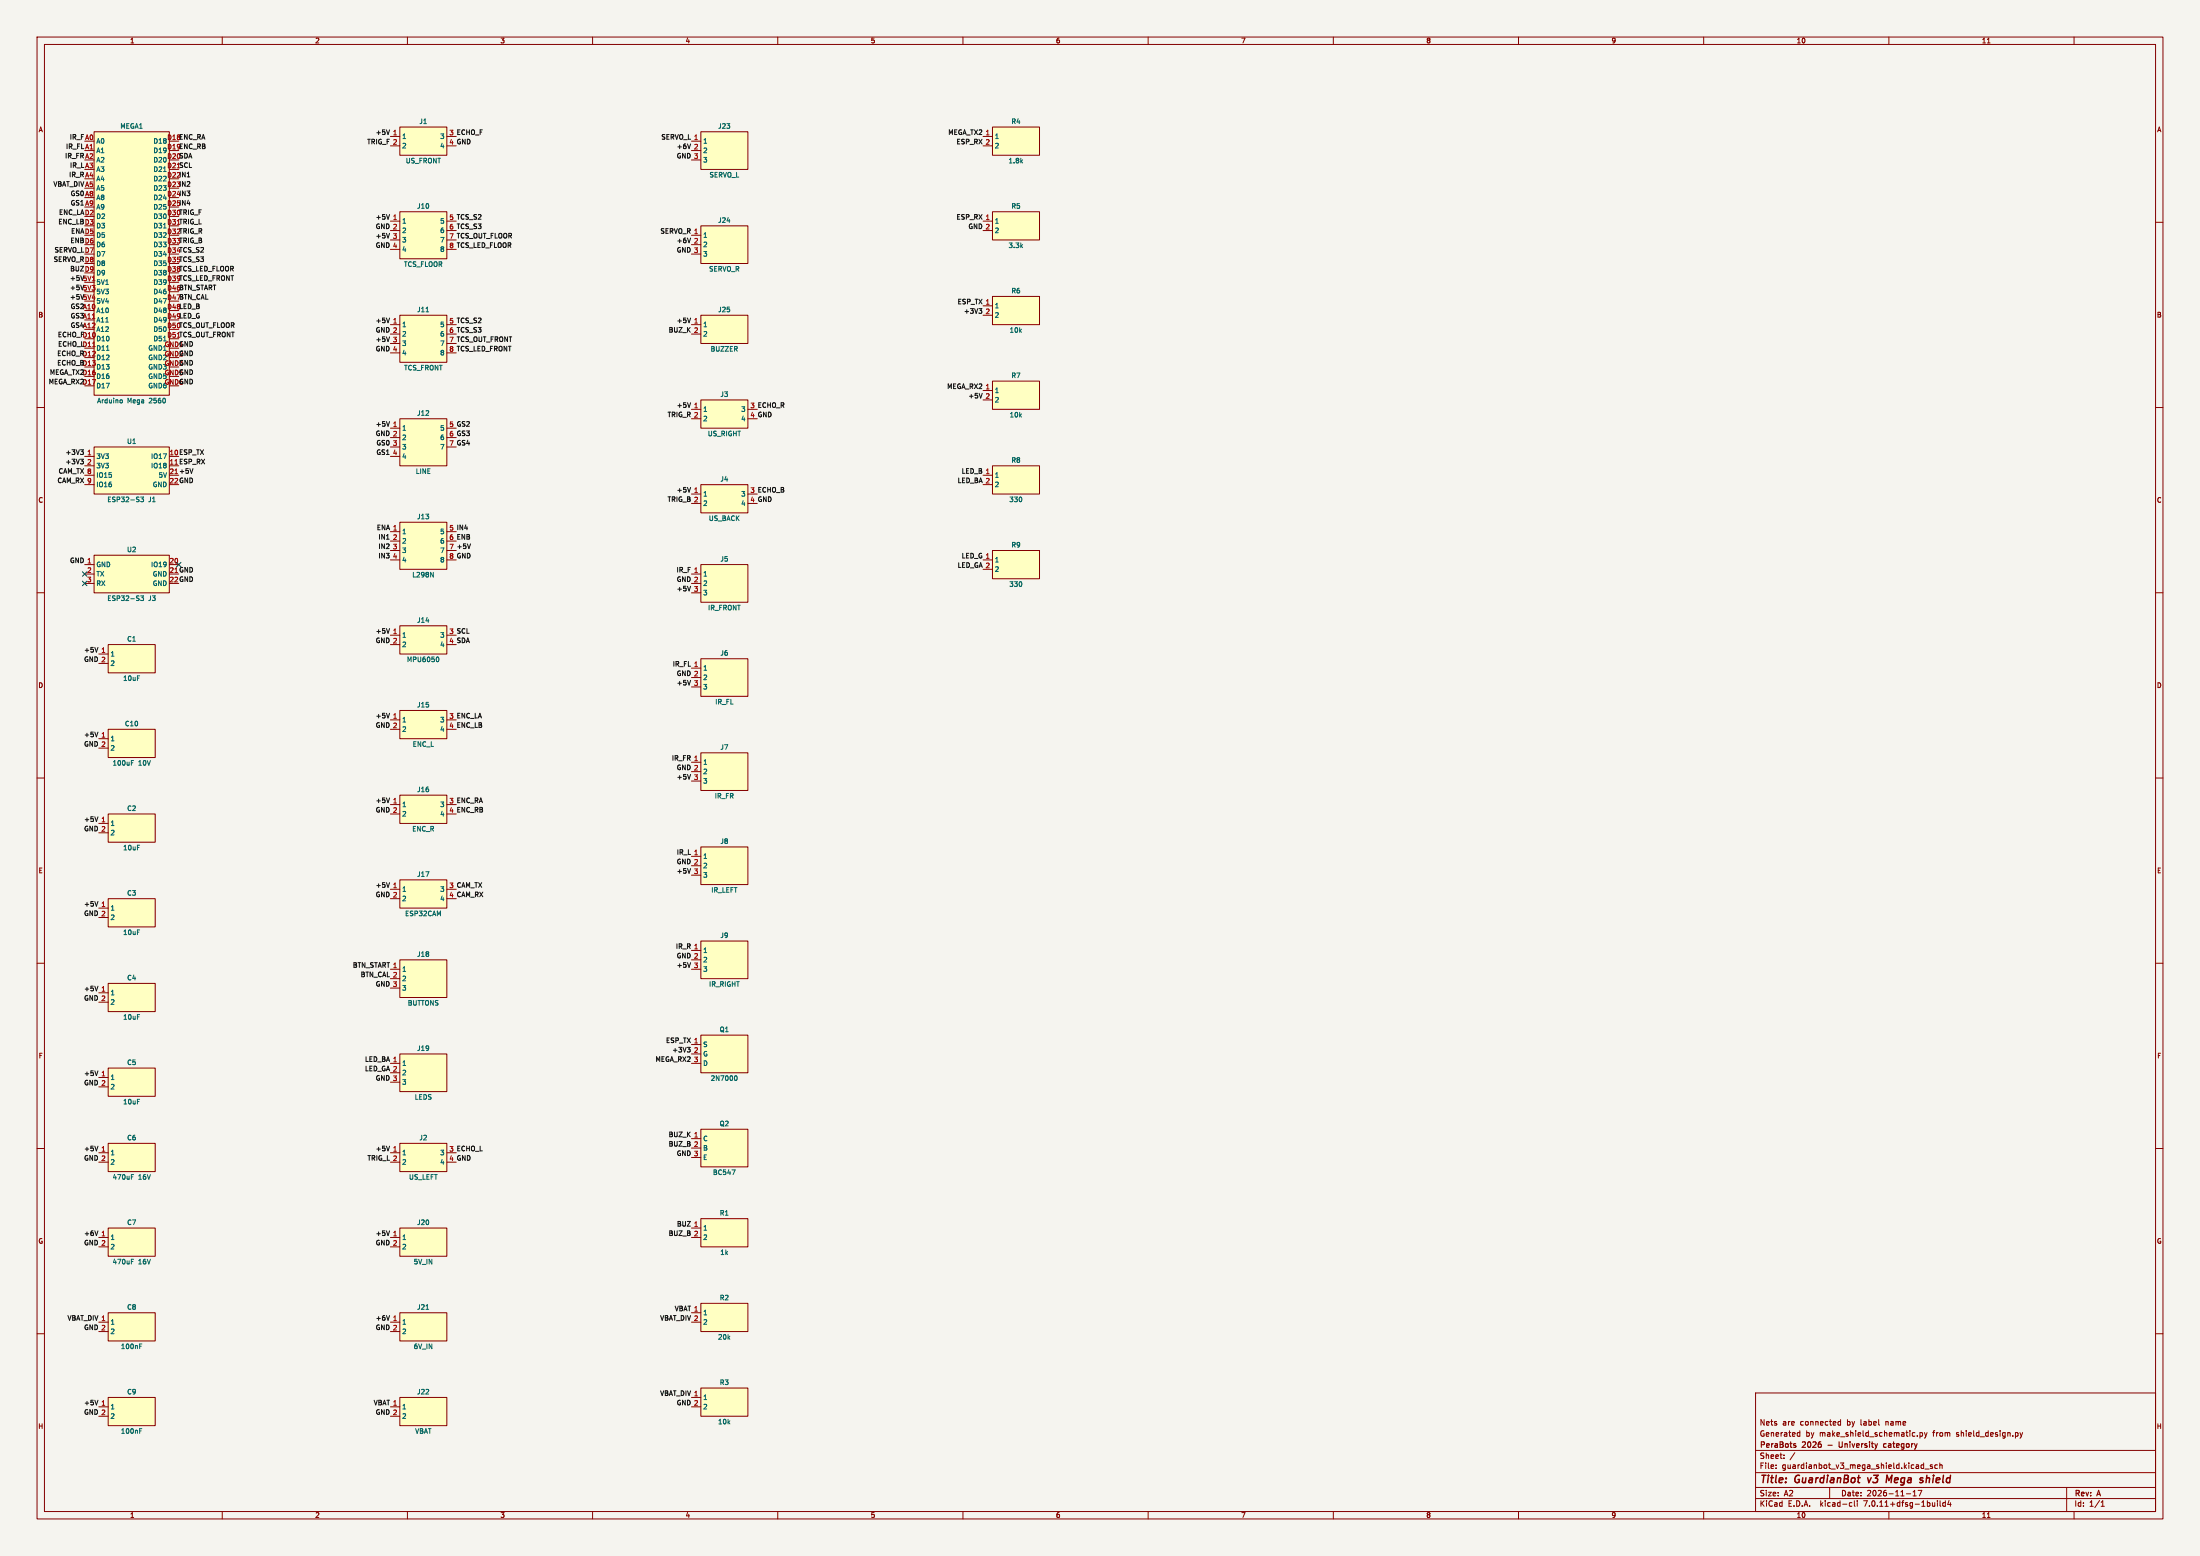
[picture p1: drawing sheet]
<svg xmlns="http://www.w3.org/2000/svg" width="594mm" height="420mm" viewBox="0 0 594 420" stroke-linecap="round" stroke-linejoin="round" font-family="sans-serif">
<path d="M0 0h594v420h-594z" fill="#f5f4ef" stroke="#f5f4ef" stroke-width=".27"/>
<g fill="none" stroke="#840000" stroke-width=".27">
<path d="M10 10h574v400h-574zM12 12h570v396h-570zM60 10v2M110 10v2M160 10v2M210 10v2M260 10v2M310 10v2M360 10v2M410 10v2M460 10v2M510 10v2"/>
<path d="M536.6 11.6h.7M560 10v2M25.4 35.6h20.3v71.1h-20.3zM105.4 36.8h2.5M105.4 39.4h2.5M107.9 34.3h12.7v7.6h-12.7zM120.6 36.8h2.6M186.7 38.1h2.5M189.2 35.6h12.7v10.1h-12.7zM265.4 36.8h2.6M265.4 39.4h2.6M268 34.3h12.7v7.6h-12.7z"/>
<path d="M10 60h2M22.9 40.6h2.5M105.4 59.7h2.5M107.9 57.2h12.7v12.7h-12.7zM120.6 59.7h2.6M186.7 40.6h2.5M186.7 43.2h2.5M265.4 59.7h2.6M268 57.2h12.7v7.6h-12.7zM582 60h2M105.4 62.2h2.5M105.4 64.8h2.5"/>
<path d="M105.4 67.3h2.5M120.6 62.2h2.6M120.6 64.8h2.6M120.6 67.3h2.6M186.7 63.5h2.5M186.7 66h2.5M186.7 68.6h2.5M189.2 61h12.7v10.1h-12.7zM265.4 62.2h2.6M105.4 87.6h2.5M105.4 90.2h2.5M105.4 92.7h2.5"/>
<path d="M105.4 95.3h2.5M107.9 85.1h12.7v12.7h-12.7zM120.6 87.6h2.6M120.6 90.2h2.6M120.6 92.7h2.6M120.6 95.3h2.6M186.7 87.6h2.5M186.7 90.2h2.5M189.2 85.1h12.7v7.6h-12.7zM265.4 82.6h2.6M265.4 85.1h2.6M268 80h12.7v7.6h-12.7z"/>
<path d="M10 110h2M105.4 115.6h2.5M105.4 118.1h2.5M107.9 113h12.7v12.7h-12.7zM120.6 115.6h2.6M120.6 118.1h2.6M186.7 110.5h2.5M186.7 113h2.5M189.2 108h12.7v7.6h-12.7zM201.9 110.5h2.6M265.4 105.4h2.6M265.4 108h2.6"/>
<path d="M268 102.9h12.7v7.6h-12.7zM582 110h2M22.9 123.2h2.5M22.9 125.7h2.5M22.9 128.3h2.5M22.9 130.8h2.5M25.4 120.7h20.3v12.7h-20.3zM105.4 120.7h2.5M105.4 123.2h2.5M120.6 120.7h2.6M186.7 133.4h2.5M186.7 135.9h2.5"/>
<path d="M189.2 130.8h12.7v7.6h-12.7zM201.9 133.4h2.6M265.4 128.3h2.6M265.4 130.8h2.6M268 125.7h12.7v7.7h-12.7zM10 160h2M22.9 154.9h2.5M22.9 157.5h2.5M22.9 152.4h2.5M25.4 149.9h20.3v10.1h-20.3zM45.7 152.4h2.6M105.4 143.5h2.5"/>
<path d="M105.4 146.1h2.5M105.4 148.6h2.5M105.4 151.1h2.5M107.9 141h12.7v12.7h-12.7zM120.6 143.5h2.6M120.6 146.1h2.6M120.6 148.6h2.6M120.6 151.1h2.6M186.7 154.9h2.5M186.7 157.5h2.5M189.2 152.4h12.7v10.2h-12.7zM265.4 151.1h2.6"/>
<path d="M265.4 153.7h2.6M268 148.6h12.7v7.6h-12.7zM582 160h2M26.7 176.5h2.5M26.7 179.1h2.5M29.2 174h12.7v7.6h-12.7zM105.4 171.5h2.5M105.4 174h2.5M107.9 168.9h12.7v7.6h-12.7zM120.6 171.5h2.6M186.7 160h2.5M189.2 177.8h12.7v10.2h-12.7z"/>
<path d="M26.7 199.4h2.5M29.2 196.9h12.7v7.6h-12.7zM105.4 194.3h2.5M105.4 196.9h2.5M107.9 191.8h12.7v7.6h-12.7zM120.6 194.3h2.6M186.7 180.3h2.5M186.7 182.9h2.5M186.7 185.4h2.5M10 210h2M26.7 201.9h2.5M29.2 219.7h12.7v7.6h-12.7z"/>
<path d="M105.4 217.2h2.5M105.4 219.7h2.5M107.9 214.6h12.7v7.7h-12.7zM120.6 217.2h2.6M186.7 205.7h2.5M186.7 208.3h2.5M186.7 210.8h2.5M189.2 203.2h12.7v10.2h-12.7zM582 210h2M26.7 222.3h2.5M26.7 224.8h2.5M107.9 237.5h12.7v7.6h-12.7z"/>
<path d="M186.7 231.1h2.5M186.7 233.7h2.5M186.7 236.2h2.5M189.2 228.6h12.7v10.2h-12.7zM10 260h2M26.7 245.1h2.5M26.7 247.7h2.5M29.2 242.6h12.7v7.6h-12.7zM105.4 240h2.5M105.4 242.6h2.5M107.9 259.1h12.7v10.1h-12.7zM120.6 240h2.6"/>
<path d="M186.7 256.5h2.5M186.7 259.1h2.5M189.2 254h12.7v10.2h-12.7zM582 260h2M26.7 268h2.5M26.7 270.5h2.5M29.2 265.4h12.7v7.7h-12.7zM105.4 261.6h2.5M105.4 264.2h2.5M105.4 266.7h2.5M186.7 261.6h2.5M189.2 279.4h12.7v10.2h-12.7z"/>
<path d="M26.7 290.8h2.5M26.7 293.4h2.5M29.2 288.3h12.7v7.6h-12.7zM105.4 287h2.5M105.4 289.6h2.5M105.4 292.1h2.5M107.9 284.5h12.7v10.1h-12.7zM186.7 287h2.5M186.7 281.9h2.5M186.7 284.5h2.5M10 310h2M26.7 311.2h2.5"/>
<path d="M26.7 313.7h2.5M29.2 308.6h12.7v7.6h-12.7zM105.4 311.2h2.5M105.4 313.7h2.5M107.9 308.6h12.7v7.6h-12.7zM120.6 311.2h2.6M186.7 307.3h2.5M186.7 309.9h2.5M186.7 312.4h2.5M189.2 304.8h12.7v10.2h-12.7zM582 310h2M26.7 334h2.5"/>
<path d="M26.7 336.6h2.5M29.2 331.5h12.7v7.6h-12.7zM105.4 334h2.5M105.4 336.6h2.5M107.9 331.5h12.7v7.6h-12.7zM186.7 334h2.5M186.7 331.5h2.5M189.2 328.9h12.7v7.7h-12.7zM26.7 356.9h2.5M26.7 359.4h2.5M29.2 354.3h12.7v7.7h-12.7zM105.4 356.9h2.5"/>
<path d="M105.4 359.4h2.5M107.9 354.3h12.7v7.7h-12.7zM186.7 356.9h2.5M186.7 354.3h2.5M189.2 351.8h12.7v7.6h-12.7zM10 360h2M26.7 379.7h2.5M29.2 377.2h12.7v7.6h-12.7zM105.4 379.7h2.5M107.9 377.2h12.7v7.6h-12.7zM186.7 379.7h2.5M186.7 377.2h2.5"/>
<path d="M189.2 374.7h12.7v7.6h-12.7zM474 376h108v32h-108zM582 360h2M26.7 382.3h2.5M105.4 382.3h2.5M474 397.5h108M474 391.5h108M479.5 396.2v.2M479.5 395.4v.2M481.7 393.5v.2M481.7 392.7v.2M484.6 392.1l-1.3 1.9"/>
<path d="M485.4 387.6h.6M485.4 386.7h.6M486 386.2v1.5M496.3 384.5l.7 .1M497 383.2v1.5M497 383.7l-.7 .1M517.7 387.5v.2M518.4 386.7h.4l.3 .3-.1 .6h-.6M518.4 386.7v1.5M518.8 396.3h.6M518.8 395.4h.6M519.4 394.9v1.5"/>
<path d="M519.6 386.7l.4 1M519.7 396.5h1.2M520 387.7l-.4 .5M520.3 386.7l-.3 1M521.7 395.4h-.3l-.2 .2v.2l.5 .1v.4h-.5M523.1 395.4h-.4l-.3 .3 .1 .6h.6M523.7 395.5l.6-.1 .1 1M523.7 394.9v1.5M544.7 386.7l.2 .3-.2 .6M545.4 386.7l.3 1M545.7 387.7l-.3 .5M546.1 386.7l-.4 1"/>
<path d="M60 408v2M110 408v2M160 408v2M210 408v2M260 408v2M310 408v2M360 408v2M410 408v2M460 408v2M474 404.5h108M474 401.5h108M494 401.5v3"/>
<path d="M499.6 405.6h.4M500 406.5l-.4 .1M500.7 405.1v1.3l.2 .2M501.5 405.1v.1M501.5 405.6v1M510 408v2M514.7 403.2h1.2M516.5 403.8h.9M516.5 402.7l.5-.4v1.5M518.9 402.3l-.7 1.5M523.1 405.1v.1M523.1 405.6v1"/>
<path d="M523.8 405.1v1.3l.2 .2M525.2 405.6h-.4l-.3 .3 .2 .6h.5M525.2 405.1v1.5M526.2 405l-.3 1.1h.9M526.6 405.6v1M536.6 409.6h.7M558 401.5v6.5M560 408v2M567.3 406.6h.9M567.3 405.5l.4-.4v1.5"/>
</g>
<path d="M504.3 398.9l.3 1.3M510.8 398.2l-.8 1.4-.5-1.4-.2 2M519 399.5l.2 .3-.1 .3M519 398.9l.2 .1M520.3 398.2l-.3 2" fill="none" stroke="#840000" stroke-width=".4"/>
<path d="M484.7 390.2l.2 .2-.2 .3M484.7 389.7h.1M496.6 389.2v1.3l.7 .1M508.6 390.4l.2 .3 .5-.1M509.3 389.7h-.5l-.2 .3" fill="none" stroke="#840000" stroke-width=".3"/>
<g fill="#ffffc2" stroke="#ffffc2" stroke-width=".27">
<path d="M107.9 308.6h12.7v7.6h-12.7z"/>
<path d="M107.9 113h12.7v12.7h-12.7z"/>
<path d="M107.9 85.1h12.7v12.7h-12.7z"/>
<path d="M107.9 141h12.7v12.7h-12.7z"/>
<path d="M107.9 168.9h12.7v7.6h-12.7z"/>
<path d="M107.9 191.8h12.7v7.6h-12.7z"/>
<path d="M107.9 331.5h12.7v7.6h-12.7z"/>
<path d="M189.2 152.4h12.7v10.2h-12.7z"/>
<path d="M189.2 177.8h12.7v10.2h-12.7z"/>
<path d="M107.9 57.2h12.7v12.7h-12.7z"/>
<path d="M29.2 331.5h12.7v7.6h-12.7z"/>
<path d="M29.2 308.6h12.7v7.6h-12.7z"/>
<path d="M29.2 377.2h12.7v7.6h-12.7z"/>
<path d="M29.2 354.3h12.7v7.7h-12.7z"/>
<path d="M189.2 130.8h12.7v7.6h-12.7z"/>
<path d="M107.9 284.5h12.7v10.1h-12.7z"/>
<path d="M189.2 61h12.7v10.1h-12.7z"/>
<path d="M189.2 108h12.7v7.6h-12.7z"/>
<path d="M189.2 254h12.7v10.2h-12.7z"/>
<path d="M25.4 120.7h20.3v12.7h-20.3z"/>
<path d="M29.2 174h12.7v7.6h-12.7z"/>
<path d="M25.4 149.9h20.3v10.1h-20.3z"/>
<path d="M189.2 203.2h12.7v10.2h-12.7z"/>
<path d="M189.2 328.9h12.7v7.7h-12.7z"/>
<path d="M189.2 304.8h12.7v10.2h-12.7z"/>
<path d="M25.4 35.6h20.3v71.1h-20.3z"/>
<path d="M189.2 279.4h12.7v10.2h-12.7z"/>
<path d="M189.2 35.6h12.7v10.1h-12.7z"/>
<path d="M189.2 228.6h12.7v10.2h-12.7z"/>
<path d="M189.2 374.7h12.7v7.6h-12.7z"/>
<path d="M189.2 351.8h12.7v7.6h-12.7z"/>
<path d="M107.9 259.1h12.7v10.1h-12.7z"/>
<path d="M107.9 237.5h12.7v7.6h-12.7z"/>
<path d="M107.9 214.6h12.7v7.7h-12.7z"/>
<path d="M107.9 34.3h12.7v7.6h-12.7z"/>
<path d="M268 148.6h12.7v7.6h-12.7z"/>
<path d="M107.9 377.2h12.7v7.6h-12.7z"/>
<path d="M107.9 354.3h12.7v7.7h-12.7z"/>
<path d="M268 57.2h12.7v7.6h-12.7z"/>
<path d="M268 125.7h12.7v7.7h-12.7z"/>
<path d="M29.2 242.6h12.7v7.6h-12.7z"/>
<path d="M29.2 288.3h12.7v7.6h-12.7z"/>
<path d="M268 102.9h12.7v7.6h-12.7z"/>
<path d="M189.2 85.1h12.7v7.6h-12.7z"/>
<path d="M29.2 265.4h12.7v7.7h-12.7z"/>
<path d="M268 80h12.7v7.6h-12.7z"/>
<path d="M29.2 219.7h12.7v7.6h-12.7z"/>
<path d="M29.2 196.9h12.7v7.6h-12.7z"/>
<path d="M268 34.3h12.7v7.6h-12.7z"/>
</g>
<g fill="none" stroke="#006464" stroke-width=".27">
<path d="M44.1 46.3h.8M44.1 61.5h.8M28.7 94.6h.8M115 84.2h.8M32.6 107.9l.5 .3-.1 .4-.4 .2M38 134.2h.8l-.5 .4 .4 .2v.5M38 135.3l.6 .1M38.7 135.3l-.1 .1M116.3 154.5l.7 1.3v-1.3M38 160.8h.8l-.5 .5 .4 .1v.6h-.7M118.1 177.3a.68 .68 0 0 1 .4 .7 .68 .68 0 0 1-.4 .6M35.5 205.9h.4"/>
<path d="M35.5 205.3h.6M198.5 290.4h.1a.62 .62 0 0 1 .5 .6 .62 .62 0 0 1-.6 .6M35.5 317.6h.4M35.5 317h.6M197.6 315.8h.9l-.6 1.2M35.5 339.9h.6M35.5 340.5h.4M115 353.4h.8M37.7 363.4h.4M37.7 362.8h.6M37.7 386.2h.4M37.7 385.6h.6"/>
</g>
<path d="M25 93.6h.7" fill="none" stroke="#a90000" stroke-width=".27"/>
<g fill="none" stroke="#0f0f0f" stroke-width=".27">
<path d="M105.2 35l-.4 1.3M186.5 38.9l-.5 1.2M105.2 57.9l-.4 1.3M105.2 63l-.4 1.3M186.5 64.3l-.5 1.2M105.2 85.8l-.4 1.3M105.2 90.9l-.4 1.3M186.5 85.8l-.5 1.3M264.3 83.3h.8l-.4 .5M264.8 83.8l.3 .2-.3 .6M105.2 113.8l-.4 1.3M186.5 108.7l-.5 1.3"/>
<path d="M265.2 106.2l-.4 1.2M21.7 121.4h.8l-.4 .5M21.7 123.9h.8l-.4 .5M22.3 121.9l.2 .2-.2 .6M22.3 124.4l.2 .3-.2 .5M52.1 126.5l-.4 1.3M186.5 131.6l-.5 1.2M127 146.8l-.4 1.3M186.5 158.2l-.5 1.3M26.4 174.7l-.4 1.3M105.2 169.7l-.4 1.2M26.4 197.6l-.4 1.3"/>
<path d="M105.2 192.5l-.4 1.3M186.5 183.6l-.5 1.3M105.2 215.4l-.4 1.3M186.5 209l-.5 1.3M26.4 220.5l-.4 1.2M105.2 238.2l-.4 1.3M186.5 234.4l-.5 1.3M26.4 243.3l-.4 1.3M186.5 259.8l-.5 1.3M26.4 266.2l-.4 1.3M26.4 289l-.4 1.3M185.6 282.7h.7l-.4 .5"/>
<path d="M186.1 283.2l.2 .2-.2 .6M26.4 309.4l-.4 1.2M105.2 309.4l-.4 1.2M26.4 332.2l-.4 1.3M105.2 332.2l-.4 1.3M105.2 355.1l-.4 1.3M26.4 377.9l-.4 1.3"/>
</g>
<path d="M22.3 156.9l1.2 1.2M22.3 154.3l1.2 1.2M23.5 156.9l-1.2 1.2M23.5 154.3l-1.2 1.2M47.7 151.8l1.2 1.2M48.9 151.8l-1.2 1.2" fill="none" stroke="#000084" stroke-width=".27"/>
<g font-size="2.8" fill="#840000">
<text x="475" y="400.9">Title:</text>
<text x="484.7" y="400.9">GuardianBot</text>
<text x="505.2" y="400.9">v3</text>
<text x="510.9" y="400.9">Mega</text>
<text x="520.9" y="400.9">shield</text>
</g>
<g font-size="2.1" fill="#840000">
<text x="475" y="388">Generated</text>
<text x="475" y="385">Nets</text>
<text x="481.2" y="385">are</text>
<text x="486.1" y="385">connected</text>
<text x="487.5" y="388">by</text>
<text x="491.3" y="388">make_shield_schematic.py</text>
<text x="498.8" y="385">by</text>
<text x="502.6" y="385">label</text>
<text x="509.5" y="385">name</text>
<text x="522" y="388">from</text>
<text x="528.5" y="388">shield_design.py</text>
<text x="475" y="394">Sheet:</text>
<text x="475" y="391.2">PeraBots</text>
<text x="486.7" y="391.2">2026</text>
<text x="494.2" y="391.2">-</text>
<text x="497.8" y="391.2">University</text>
<text x="510.5" y="391.2">category</text>
<text x="475" y="396.7">File:</text>
<text x="481.1" y="396.7">guardianbot_v3_mega_shield.kicad_sch</text>
<text x="475" y="406.9">KiCad</text>
<text x="475" y="404.1">Size:</text>
<text x="481.7" y="404.1">A2</text>
<text x="482.7" y="406.9">E.D.A.</text>
<text x="491.6" y="406.9">kicad-cli</text>
<text x="497" y="404.1">Date:</text>
<text x="503.5" y="406.9">7.0.11+dfsg-1build4</text>
<text x="504" y="404.1">2026-11-17</text>
<text x="560" y="404.3">Rev:</text>
<text x="560" y="406.9">Id:</text>
<text x="564.1" y="406.9">1/1</text>
<text x="566.4" y="404.3">A</text>
</g>
<g font-size="1.8" fill="#840000">
<text x="35" y="11.9">1</text>
<text x="85" y="11.9">2</text>
<text x="135" y="11.9">3</text>
<text x="185" y="11.9">4</text>
<text x="235" y="11.9">5</text>
<text x="285" y="11.9">6</text>
<text x="335" y="11.9">7</text>
<text x="385" y="11.9">8</text>
<text x="435" y="11.9">9</text>
<text x="485" y="11.9">10</text>
<text x="535" y="11.9">11</text>
<text x="10.3" y="35.9">A</text>
<text x="582.3" y="35.9">A</text>
<text x="10.3" y="85.9">B</text>
<text x="582.3" y="85.9">B</text>
<text x="10.3" y="135.9">C</text>
<text x="582.3" y="135.9">C</text>
<text x="10.3" y="185.9">D</text>
<text x="582.3" y="185.9">D</text>
<text x="10.3" y="235.9">E</text>
<text x="582.3" y="235.9">E</text>
<text x="10.3" y="285.9">F</text>
<text x="582.3" y="285.9">F</text>
<text x="10.3" y="335.9">G</text>
<text x="582.3" y="335.9">G</text>
<text x="10.2" y="385.9">H</text>
<text x="582.2" y="385.9">H</text>
<text x="35" y="409.9">1</text>
<text x="85" y="409.9">2</text>
<text x="135" y="409.9">3</text>
<text x="185" y="409.9">4</text>
<text x="235" y="409.9">5</text>
<text x="285" y="409.9">6</text>
<text x="335" y="409.9">7</text>
<text x="385" y="409.9">8</text>
<text x="435" y="409.9">9</text>
<text x="485" y="409.9">10</text>
<text x="535" y="409.9">11</text>
</g>
<g font-size="1.8" fill="#006464">
<text x="32.4" y="34.9">MEGA1</text>
<text x="113.1" y="33.7">J1</text>
<text x="193.8" y="34.9">J23</text>
<text x="273" y="33.7">R4</text>
<text x="25.9" y="39">A0</text>
<text x="25.9" y="41.5">A1</text>
<text x="41.3" y="39">D18</text>
<text x="41.3" y="41.5">D19</text>
<text x="108.5" y="37.7">1</text>
<text x="108.5" y="40.2">2</text>
<text x="118.7" y="37.7">3</text>
<text x="118.7" y="40.2">4</text>
<text x="189.7" y="39">1</text>
<text x="189.7" y="41.5">2</text>
<text x="268.5" y="37.7">1</text>
<text x="268.5" y="40.2">2</text>
<text x="25.9" y="44">A2</text>
<text x="25.9" y="46.6">A3</text>
<text x="41.3" y="44">D20</text>
<text x="41.3" y="46.6">D21</text>
<text x="109.5" y="44.3">US_FRONT</text>
<text x="189.7" y="44">3</text>
<text x="272.2" y="44.3">1.8k</text>
<text x="25.9" y="49.1">A4</text>
<text x="25.9" y="51.7">A5</text>
<text x="41.3" y="49.1">D22</text>
<text x="41.3" y="51.7">D23</text>
<text x="191.5" y="48.1">SERVO_L</text>
<text x="25.9" y="54.2">A8</text>
<text x="25.9" y="56.7">A9</text>
<text x="25.9" y="59.3">D2</text>
<text x="41.3" y="54.2">D24</text>
<text x="41.3" y="56.7">D25</text>
<text x="41.3" y="59.3">D30</text>
<text x="112.5" y="56.5">J10</text>
<text x="273" y="56.5">R5</text>
<text x="25.9" y="61.8">D3</text>
<text x="25.9" y="64.4">D5</text>
<text x="41.3" y="61.8">D31</text>
<text x="41.3" y="64.4">D32</text>
<text x="108.5" y="60.6">1</text>
<text x="108.5" y="63.1">2</text>
<text x="108.5" y="65.6">3</text>
<text x="118.7" y="60.6">5</text>
<text x="118.7" y="63.1">6</text>
<text x="118.7" y="65.6">7</text>
<text x="189.7" y="64.4">1</text>
<text x="193.8" y="60.3">J24</text>
<text x="268.5" y="60.6">1</text>
<text x="268.5" y="63.1">2</text>
<text x="25.9" y="66.9">D6</text>
<text x="25.9" y="69.4">D7</text>
<text x="25.9" y="72">D8</text>
<text x="41.3" y="66.9">D33</text>
<text x="41.3" y="69.4">D34</text>
<text x="41.3" y="72">D35</text>
<text x="108.5" y="68.2">4</text>
<text x="118.7" y="68.2">8</text>
<text x="189.7" y="66.9">2</text>
<text x="189.7" y="69.4">3</text>
<text x="272.2" y="67.1">3.3k</text>
<text x="25.9" y="74.5">D9</text>
<text x="41.3" y="74.5">D38</text>
<text x="41.3" y="77.1">D39</text>
<text x="109" y="72.2">TCS_FLOOR</text>
<text x="191.3" y="73.5">SERVO_R</text>
<text x="41.3" y="79.6">D46</text>
<text x="41.3" y="82.1">D47</text>
<text x="268.5" y="83.4">1</text>
<text x="273" y="79.4">R6</text>
<text x="41.3" y="84.7">D48</text>
<text x="41.3" y="87.2">D49</text>
<text x="41.3" y="89.8">D50</text>
<text x="108.5" y="88.5">1</text>
<text x="112.5" y="84.5">J11</text>
<text x="118.7" y="88.5">5</text>
<text x="189.7" y="88.5">1</text>
<text x="193.8" y="84.5">J25</text>
<text x="268.5" y="86">2</text>
<text x="272.5" y="90">10k</text>
<text x="108.5" y="91">2</text>
<text x="108.5" y="93.6">3</text>
<text x="118.7" y="91">6</text>
<text x="118.7" y="93.6">7</text>
<text x="189.7" y="91">2</text>
<text x="191.8" y="95.1">BUZZER</text>
<text x="108.5" y="96.1">4</text>
<text x="109" y="100.2">TCS_FRONT</text>
<text x="118.7" y="96.1">8</text>
<text x="25.9" y="105">D17</text>
<text x="194.4" y="107.3">J3</text>
<text x="268.5" y="106.3">1</text>
<text x="273" y="102.2">R7</text>
<text x="26.1" y="109">Arduino</text>
<text x="34.4" y="109">Mega</text>
<text x="40.4" y="109">2560</text>
<text x="112.5" y="112.4">J12</text>
<text x="189.7" y="111.4">1</text>
<text x="189.7" y="113.9">2</text>
<text x="200" y="111.4">3</text>
<text x="200" y="113.9">4</text>
<text x="268.5" y="108.8">2</text>
<text x="272.5" y="112.9">10k</text>
<text x="108.5" y="116.4">1</text>
<text x="108.5" y="119">2</text>
<text x="118.7" y="116.4">5</text>
<text x="118.7" y="119">6</text>
<text x="191" y="117.9">US_RIGHT</text>
<text x="25.9" y="124.1">3V3</text>
<text x="34.2" y="120">U1</text>
<text x="40.7" y="124.1">IO17</text>
<text x="108.5" y="121.5">3</text>
<text x="108.5" y="124.1">4</text>
<text x="118.7" y="121.5">7</text>
<text x="273" y="125.1">R8</text>
<text x="25.9" y="126.6">3V3</text>
<text x="25.9" y="129.1">IO15</text>
<text x="25.9" y="131.7">IO16</text>
<text x="40.7" y="126.6">IO18</text>
<text x="41.1" y="131.7">GND</text>
<text x="42.7" y="129.1">5V</text>
<text x="112.1" y="128.1">LINE</text>
<text x="194.4" y="130.2">J4</text>
<text x="268.5" y="129.1">1</text>
<text x="268.5" y="131.7">2</text>
<text x="28.9" y="135.7">ESP32-S3</text>
<text x="40.1" y="135.7">J1</text>
<text x="189.7" y="134.2">1</text>
<text x="189.7" y="136.8">2</text>
<text x="200" y="134.2">3</text>
<text x="200" y="136.8">4</text>
<text x="272.4" y="135.7">330</text>
<text x="112.5" y="140.3">J13</text>
<text x="191.3" y="140.8">US_BACK</text>
<text x="34.2" y="149.2">U2</text>
<text x="108.5" y="144.4">1</text>
<text x="108.5" y="146.9">2</text>
<text x="108.5" y="149.5">3</text>
<text x="118.7" y="144.4">5</text>
<text x="118.7" y="146.9">6</text>
<text x="118.7" y="149.5">7</text>
<text x="273" y="148">R9</text>
<text x="25.9" y="153.3">GND</text>
<text x="25.9" y="155.8">TX</text>
<text x="40.7" y="153.3">IO19</text>
<text x="41.1" y="155.8">GND</text>
<text x="108.5" y="152">4</text>
<text x="118.7" y="152">8</text>
<text x="189.7" y="155.8">1</text>
<text x="194.4" y="151.8">J5</text>
<text x="268.5" y="152">1</text>
<text x="268.5" y="154.5">2</text>
<text x="25.9" y="158.3">RX</text>
<text x="41.1" y="158.3">GND</text>
<text x="111.2" y="156">L298N</text>
<text x="189.7" y="158.3">2</text>
<text x="189.7" y="160.9">3</text>
<text x="272.4" y="158.6">330</text>
<text x="28.9" y="162.4">ESP32-S3</text>
<text x="40.1" y="162.4">J3</text>
<text x="191.1" y="164.9">IR_FRONT</text>
<text x="34.2" y="173.4">C1</text>
<text x="108.5" y="172.3">1</text>
<text x="112.5" y="168.3">J14</text>
<text x="118.7" y="172.3">3</text>
<text x="29.7" y="177.4">1</text>
<text x="29.7" y="179.9">2</text>
<text x="108.5" y="174.9">2</text>
<text x="109.8" y="178.9">MPU6050</text>
<text x="118.7" y="174.9">4</text>
<text x="194.4" y="177.2">J6</text>
<text x="33.1" y="184">10uF</text>
<text x="189.7" y="181.2">1</text>
<text x="189.7" y="183.7">2</text>
<text x="112.5" y="191.1">J15</text>
<text x="189.7" y="186.3">3</text>
<text x="193" y="190.3">IR_FL</text>
<text x="33.6" y="196.2">C10</text>
<text x="108.5" y="195.2">1</text>
<text x="108.5" y="197.7">2</text>
<text x="118.7" y="195.2">3</text>
<text x="118.7" y="197.7">4</text>
<text x="29.7" y="200.3">1</text>
<text x="29.7" y="202.8">2</text>
<text x="111.3" y="201.8">ENC_L</text>
<text x="194.4" y="202.6">J7</text>
<text x="30.3" y="206.8">100uF</text>
<text x="37.3" y="206.8">10V</text>
<text x="189.7" y="206.6">1</text>
<text x="189.7" y="209.1">2</text>
<text x="112.5" y="214">J16</text>
<text x="189.7" y="211.7">3</text>
<text x="192.9" y="215.7">IR_FR</text>
<text x="34.2" y="219.1">C2</text>
<text x="108.5" y="218">1</text>
<text x="108.5" y="220.6">2</text>
<text x="118.7" y="218">3</text>
<text x="118.7" y="220.6">4</text>
<text x="29.7" y="223.1">1</text>
<text x="29.7" y="225.7">2</text>
<text x="111.2" y="224.6">ENC_R</text>
<text x="194.4" y="228">J8</text>
<text x="33.1" y="229.7">10uF</text>
<text x="189.7" y="232">1</text>
<text x="112.5" y="236.9">J17</text>
<text x="189.7" y="234.5">2</text>
<text x="189.7" y="237.1">3</text>
<text x="29.7" y="246">1</text>
<text x="34.2" y="241.9">C3</text>
<text x="108.5" y="240.9">1</text>
<text x="108.5" y="243.4">2</text>
<text x="118.7" y="240.9">3</text>
<text x="118.7" y="243.4">4</text>
<text x="191.9" y="241.1">IR_LEFT</text>
<text x="29.7" y="248.5">2</text>
<text x="109.3" y="247.5">ESP32CAM</text>
<text x="33.1" y="252.6">10uF</text>
<text x="189.7" y="257.4">1</text>
<text x="194.4" y="253.4">J9</text>
<text x="108.5" y="262.5">1</text>
<text x="112.5" y="258.4">J18</text>
<text x="189.7" y="259.9">2</text>
<text x="189.7" y="262.5">3</text>
<text x="29.7" y="268.8">1</text>
<text x="34.2" y="264.8">C4</text>
<text x="108.5" y="265">2</text>
<text x="108.5" y="267.6">3</text>
<text x="191.3" y="266.5">IR_RIGHT</text>
<text x="29.7" y="271.4">2</text>
<text x="33.1" y="275.4">10uF</text>
<text x="110" y="271.6">BUTTONS</text>
<text x="194.2" y="278.8">Q1</text>
<text x="34.2" y="287.7">C5</text>
<text x="108.5" y="287.9">1</text>
<text x="112.5" y="283.8">J19</text>
<text x="189.7" y="282.8">S</text>
<text x="189.7" y="285.3">G</text>
<text x="189.7" y="287.9">D</text>
<text x="29.7" y="291.7">1</text>
<text x="108.5" y="290.4">2</text>
<text x="108.5" y="293">3</text>
<text x="191.8" y="291.9">2N7000</text>
<text x="29.7" y="294.2">2</text>
<text x="33.1" y="298.3">10uF</text>
<text x="111.9" y="297">LEDS</text>
<text x="194.2" y="304.2">Q2</text>
<text x="34.2" y="308">C6</text>
<text x="113.1" y="308">J2</text>
<text x="189.7" y="308.2">C</text>
<text x="189.7" y="310.7">B</text>
<text x="29.7" y="312">1</text>
<text x="29.7" y="314.6">2</text>
<text x="108.5" y="312">1</text>
<text x="108.5" y="314.6">2</text>
<text x="118.7" y="312">3</text>
<text x="118.7" y="314.6">4</text>
<text x="189.7" y="313.3">E</text>
<text x="192.4" y="317.3">BC547</text>
<text x="30.3" y="318.6">470uF</text>
<text x="37.3" y="318.6">16V</text>
<text x="110.3" y="318.6">US_LEFT</text>
<text x="194.2" y="328.3">R1</text>
<text x="29.7" y="334.9">1</text>
<text x="34.2" y="330.8">C7</text>
<text x="108.5" y="334.9">1</text>
<text x="112.5" y="330.8">J20</text>
<text x="189.7" y="332.3">1</text>
<text x="189.7" y="334.9">2</text>
<text x="29.7" y="337.4">2</text>
<text x="30.3" y="341.5">470uF</text>
<text x="37.3" y="341.5">16V</text>
<text x="108.5" y="337.4">2</text>
<text x="111.6" y="341.5">5V_IN</text>
<text x="194.4" y="338.9">1k</text>
<text x="34.2" y="353.7">C8</text>
<text x="112.5" y="353.7">J21</text>
<text x="194.2" y="351.2">R2</text>
<text x="29.7" y="357.7">1</text>
<text x="108.5" y="357.7">1</text>
<text x="189.7" y="355.2">1</text>
<text x="189.7" y="357.7">2</text>
<text x="29.7" y="360.3">2</text>
<text x="32.5" y="364.3">100nF</text>
<text x="108.5" y="360.3">2</text>
<text x="111.6" y="364.3">6V_IN</text>
<text x="193.8" y="361.8">20k</text>
<text x="34.2" y="376.6">C9</text>
<text x="112.5" y="376.6">J22</text>
<text x="194.2" y="374">R3</text>
<text x="29.7" y="380.6">1</text>
<text x="29.7" y="383.1">2</text>
<text x="108.5" y="380.6">1</text>
<text x="108.5" y="383.1">2</text>
<text x="189.7" y="378.1">1</text>
<text x="189.7" y="380.6">2</text>
<text x="32.5" y="387.2">100nF</text>
<text x="112" y="387.2">VBAT</text>
<text x="193.8" y="384.6">10k</text>
</g>
<g font-size="1.8" fill="#0f0f0f">
<text x="17.7" y="40.3">IR_FL A1</text>
<text x="18.7" y="37.7">IR_F A0</text>
<text x="45" y="37.8">D18ENC_RA</text>
<text x="45" y="40.4">D19ENC_RB</text>
<text x="99" y="39">TRIG_F 2</text>
<text x="101.3" y="36.5">+5V</text>
<text x="121.2" y="36.6">3 ECHO_F</text>
<text x="121.2" y="39.1">4 GND</text>
<text x="178.4" y="37.7">SERVO_L 1</text>
<text x="182.6" y="40.3">+6V</text>
<text x="255.9" y="36.5">MEGA_TX2</text>
<text x="258.2" y="39">ESP_RX 2</text>
<text x="17.5" y="42.8">IR_FR A2</text>
<text x="18.5" y="47.9">IR_R A4</text>
<text x="18.8" y="45.4">IR_L A3</text>
<text x="45" y="42.9">D20SDA</text>
<text x="45" y="45.5">D21SCL</text>
<text x="182.6" y="42.8">GND 3</text>
<text x="14.3" y="50.4">VBAT_DIVA5</text>
<text x="19" y="53">GS0 A8</text>
<text x="45" y="48">D22IN1</text>
<text x="45" y="50.5">D23IN2</text>
<text x="45" y="53.1">D24IN3</text>
<text x="15.8" y="58.1">ENC_LAD2</text>
<text x="19" y="55.5">GS1 A9</text>
<text x="45" y="55.6">D25IN4</text>
<text x="45" y="58.2">D30TRIG_F</text>
<text x="101.3" y="59.3">+5V</text>
<text x="121.2" y="59.4">5 TCS_S2</text>
<text x="258.2" y="59.3">ESP_RX 1</text>
<text x="15.6" y="60.6">ENC_LBD3</text>
<text x="18.9" y="65.7">ENBD6</text>
<text x="19.1" y="63.1">ENAD5</text>
<text x="45" y="60.7">D31TRIG_L</text>
<text x="45" y="63.2">D32TRIG_R</text>
<text x="45" y="65.8">D33TRIG_B</text>
<text x="101.3" y="64.4">+5V</text>
<text x="101.3" y="61.9">GND 2</text>
<text x="121.2" y="62">6 TCS_S3</text>
<text x="121.2" y="64.5">7 TCS_OUT_FLOOR</text>
<text x="178.2" y="63.1">SERVO_R 1</text>
<text x="182.6" y="65.7">+6V</text>
<text x="261.4" y="61.9">GND 2</text>
<text x="14.4" y="70.8">SERVO_RD8</text>
<text x="14.6" y="68.2">SERVO_LD7</text>
<text x="45" y="68.3">D34TCS_S2</text>
<text x="45" y="70.9">D35TCS_S3</text>
<text x="101.3" y="67">GND 4</text>
<text x="121.2" y="67.1">8 TCS_LED_FLOOR</text>
<text x="182.6" y="68.2">GND 3</text>
<text x="18.8" y="75.8">+5V5V1</text>
<text x="18.8" y="73.3">BUZ D9</text>
<text x="45" y="73.4">D38TCS_LED_FLOOR</text>
<text x="45" y="75.9">D39TCS_LED_FRONT</text>
<text x="18.8" y="78.4">+5V5V3</text>
<text x="18.8" y="80.9">+5V5V4</text>
<text x="19" y="83.5">GS2A10</text>
<text x="45" y="78.5">D46BTN_START</text>
<text x="45" y="81">D47BTN_CAL</text>
<text x="45" y="83.6">D48LED_B</text>
<text x="258.5" y="82.2">ESP_TX 1</text>
<text x="19" y="86">GS3A11</text>
<text x="19" y="88.5">GS4A12</text>
<text x="45" y="86.1">D49LED_G</text>
<text x="45" y="88.6">D50TCS_OUT_FLOOR</text>
<text x="101.3" y="87.3">+5V</text>
<text x="101.3" y="89.8">GND 2</text>
<text x="121.2" y="87.4">5 TCS_S2</text>
<text x="121.2" y="89.9">6 TCS_S3</text>
<text x="180.4" y="89.8">BUZ_K 2</text>
<text x="182.6" y="87.3">+5V</text>
<text x="260.1" y="84.7">+3V3</text>
<text x="15.5" y="91.1">ECHO_FD10</text>
<text x="15.6" y="93.6">ECHO_LD11</text>
<text x="45" y="91.2">D51TCS_OUT_FRONT</text>
<text x="48.3" y="93.6">GND</text>
<text x="101.3" y="94.9">GND 4</text>
<text x="101.3" y="92.4">+5V</text>
<text x="121.2" y="92.5">7 TCS_OUT_FRONT</text>
<text x="121.2" y="95">8 TCS_LED_FRONT</text>
<text x="13.3" y="101.2">MEGA_TX2D16</text>
<text x="15.3" y="96.2">ECHO_RD12</text>
<text x="15.3" y="98.7">ECHO_BD13</text>
<text x="48.3" y="98.7">GND</text>
<text x="48.3" y="101.2">GND</text>
<text x="48.3" y="96.2">GND</text>
<text x="13" y="103.8">MEGA_RX2D17</text>
<text x="48.3" y="103.8">GND</text>
<text x="255.6" y="105.1">MEGA_RX2</text>
<text x="261.4" y="107.6">+5V</text>
<text x="180.1" y="112.7">TRIG_R 2</text>
<text x="182.6" y="110.1">+5V</text>
<text x="202.5" y="110.2">3 ECHO_R</text>
<text x="202.5" y="112.8">4 GND</text>
<text x="101.3" y="117.8">GND 2</text>
<text x="101.3" y="115.2">+5V</text>
<text x="121.2" y="115.3">5 GS2</text>
<text x="121.2" y="117.9">6 GS3</text>
<text x="17.6" y="122.8">+3V3</text>
<text x="17.6" y="125.4">+3V3</text>
<text x="45.7" y="122.9">10 ESP_TX</text>
<text x="45.7" y="125.5">11 ESP_RX</text>
<text x="101.5" y="120.3">GS0</text>
<text x="101.5" y="122.8">GS1</text>
<text x="121.2" y="120.4">7 GS4</text>
<text x="15.4" y="130.5">CAM_RX 9</text>
<text x="15.7" y="127.9">CAM_TX 8</text>
<text x="45.7" y="128">21 +5V</text>
<text x="45.7" y="130.6">22 GND</text>
<text x="258.5" y="130.5">LED_BA 2</text>
<text x="259.5" y="127.9">LED_B 1</text>
<text x="180.1" y="135.5">TRIG_B 2</text>
<text x="182.6" y="133">+5V</text>
<text x="202.5" y="133.1">3 ECHO_B</text>
<text x="202.5" y="135.6">4 GND</text>
<text x="101.6" y="143.2">ENA 1</text>
<text x="121.2" y="143.3">5 IN4</text>
<text x="102.1" y="145.7">IN1</text>
<text x="102.1" y="148.2">IN2</text>
<text x="121.2" y="145.8">6 ENB</text>
<text x="121.2" y="148.3">7 +5V</text>
<text x="18.8" y="152">GND 1</text>
<text x="45.7" y="154.7">21 GND</text>
<text x="102.1" y="150.8">IN3</text>
<text x="121.2" y="150.9">8 GND</text>
<text x="182.6" y="154.6">IR_F 1</text>
<text x="258.5" y="153.3">LED_GA 2</text>
<text x="259.5" y="150.8">LED_G 1</text>
<text x="45.7" y="157.2">22 GND</text>
<text x="182.6" y="159.7">+5V</text>
<text x="182.6" y="157.1">GND 2</text>
<text x="101.3" y="171.1">+5V</text>
<text x="101.3" y="173.6">GND 2</text>
<text x="121.2" y="171.2">3 SCL</text>
<text x="121.2" y="173.7">4 SDA</text>
<text x="22.6" y="178.7">GND 2</text>
<text x="22.6" y="176.2">+5V</text>
<text x="181.5" y="180">IR_FL 1</text>
<text x="182.6" y="182.5">GND 2</text>
<text x="182.6" y="185.1">+5V</text>
<text x="101.3" y="194">+5V</text>
<text x="101.3" y="196.5">GND 2</text>
<text x="121.2" y="194.1">3 ENC_LA</text>
<text x="121.2" y="196.6">4 ENC_LB</text>
<text x="22.6" y="201.6">GND 2</text>
<text x="22.6" y="199">+5V</text>
<text x="181.3" y="205.4">IR_FR 1</text>
<text x="182.6" y="207.9">GND 2</text>
<text x="182.6" y="210.5">+5V</text>
<text x="22.6" y="221.9">+5V</text>
<text x="101.3" y="216.8">+5V</text>
<text x="101.3" y="219.4">GND 2</text>
<text x="121.2" y="216.9">3 ENC_RA</text>
<text x="121.2" y="219.5">4 ENC_RB</text>
<text x="22.6" y="224.4">GND 2</text>
<text x="182.6" y="233.3">GND 2</text>
<text x="182.6" y="230.8">IR_L 1</text>
<text x="101.3" y="239.7">+5V</text>
<text x="121.2" y="239.8">3 CAM_TX</text>
<text x="182.6" y="235.9">+5V</text>
<text x="22.6" y="244.8">+5V</text>
<text x="101.3" y="242.2">GND 2</text>
<text x="121.2" y="242.3">4 CAM_RX</text>
<text x="22.6" y="247.3">GND 2</text>
<text x="182.4" y="256.2">IR_R 1</text>
<text x="95.2" y="261.3">BTN_START 1</text>
<text x="97.3" y="263.8">BTN_CAL 2</text>
<text x="182.6" y="261.3">+5V</text>
<text x="182.6" y="258.7">GND 2</text>
<text x="22.6" y="267.6">+5V</text>
<text x="101.3" y="266.4">GND 3</text>
<text x="22.6" y="270.2">GND 2</text>
<text x="179.7" y="281.6">ESP_TX 1</text>
<text x="98.4" y="286.7">LED_BA 1</text>
<text x="176.9" y="286.7">MEGA_RX2</text>
<text x="181.4" y="284.1">+3V3</text>
<text x="22.6" y="293">GND 2</text>
<text x="22.6" y="290.5">+5V</text>
<text x="98.4" y="289.2">LED_GA 2</text>
<text x="101.3" y="291.8">GND 3</text>
<text x="22.6" y="310.8">+5V</text>
<text x="101.3" y="310.8">+5V</text>
<text x="121.2" y="310.9">3 ECHO_L</text>
<text x="180.4" y="309.5">BUZ_B 2</text>
<text x="180.4" y="307">BUZ_K 1</text>
<text x="22.6" y="313.3">GND 2</text>
<text x="99.1" y="313.3">TRIG_L 2</text>
<text x="121.2" y="313.4">4 GND</text>
<text x="182.6" y="312.1">GND 3</text>
<text x="22.6" y="333.7">+6V</text>
<text x="101.3" y="333.7">+5V</text>
<text x="180.4" y="333.7">BUZ_B 2</text>
<text x="182.7" y="331.1">BUZ 1</text>
<text x="22.6" y="336.2">GND 2</text>
<text x="101.3" y="336.2">GND 2</text>
<text x="182.1" y="354">VBAT 1</text>
<text x="18.1" y="356.5">VBAT_DIV 1</text>
<text x="22.6" y="359.1">GND 2</text>
<text x="101.3" y="356.5">+6V</text>
<text x="101.3" y="359.1">GND 2</text>
<text x="178.1" y="356.5">VBAT_DIV 2</text>
<text x="178.1" y="376.8">VBAT_DIV 1</text>
<text x="22.6" y="379.4">+5V</text>
<text x="22.6" y="381.9">GND 2</text>
<text x="100.8" y="379.4">VBAT 1</text>
<text x="101.3" y="381.9">GND 2</text>
<text x="182.6" y="379.4">GND 2</text>
</g>
<g font-size="1.8" fill="#a90000">
<text x="106" y="36.6">1</text>
<text x="187.3" y="40.4">2</text>
<text x="266" y="36.6">1</text>
<text x="106" y="59.4">1</text>
<text x="106" y="64.5">3</text>
<text x="187.3" y="65.8">2</text>
<text x="25.9" y="77.1">5V1</text>
<text x="25.9" y="79.6">5V3</text>
<text x="25.9" y="82.1">5V4</text>
<text x="25.9" y="84.7">A10</text>
<text x="25.9" y="87.2">A11</text>
<text x="25.9" y="89.8">A12</text>
<text x="106" y="87.4">1</text>
<text x="187.3" y="87.4">1</text>
<text x="266" y="84.8">2</text>
<text x="25.9" y="92.3">D10</text>
<text x="25.9" y="94.8">D11</text>
<text x="39.9" y="94.8">GND1</text>
<text x="41.3" y="92.3">D51</text>
<text x="44.3" y="93.7">GND1</text>
<text x="106" y="92.5">3</text>
<text x="25.9" y="97.4">D12</text>
<text x="25.9" y="99.9">D13</text>
<text x="39.9" y="97.4">GND2</text>
<text x="39.9" y="99.9">GND3</text>
<text x="44.3" y="96.3">GND2</text>
<text x="44.3" y="98.8">GND3</text>
<text x="44.3" y="101.3">GND5</text>
<text x="25.9" y="102.5">D16</text>
<text x="39.9" y="102.5">GND5</text>
<text x="39.9" y="105">GND6</text>
<text x="44.3" y="103.9">GND6</text>
<text x="266" y="105.2">1</text>
<text x="266" y="107.7">2</text>
<text x="187.3" y="110.2">1</text>
<text x="106" y="115.3">1</text>
<text x="23.4" y="122.9">1</text>
<text x="23.4" y="125.5">2</text>
<text x="106" y="120.4">3</text>
<text x="106" y="122.9">4</text>
<text x="187.3" y="133.1">1</text>
<text x="106" y="145.8">2</text>
<text x="106" y="148.3">3</text>
<text x="23.4" y="154.7">2</text>
<text x="45.7" y="152.1">20</text>
<text x="106" y="150.9">4</text>
<text x="23.4" y="157.2">3</text>
<text x="187.3" y="159.8">3</text>
<text x="106" y="171.2">1</text>
<text x="27.2" y="176.3">1</text>
<text x="187.3" y="185.2">3</text>
<text x="106" y="194.1">1</text>
<text x="27.2" y="199.1">1</text>
<text x="187.3" y="210.6">3</text>
<text x="27.2" y="222">1</text>
<text x="106" y="216.9">1</text>
<text x="106" y="239.8">1</text>
<text x="187.3" y="236">3</text>
<text x="27.2" y="244.9">1</text>
<text x="187.3" y="261.4">3</text>
<text x="27.2" y="267.7">1</text>
<text x="187.3" y="284.2">2</text>
<text x="187.3" y="286.8">3</text>
<text x="27.2" y="290.6">1</text>
<text x="27.2" y="310.9">1</text>
<text x="106" y="310.9">1</text>
<text x="27.2" y="333.8">1</text>
<text x="106" y="333.8">1</text>
<text x="106" y="356.6">1</text>
<text x="27.2" y="379.5">1</text>
</g>
</svg>
